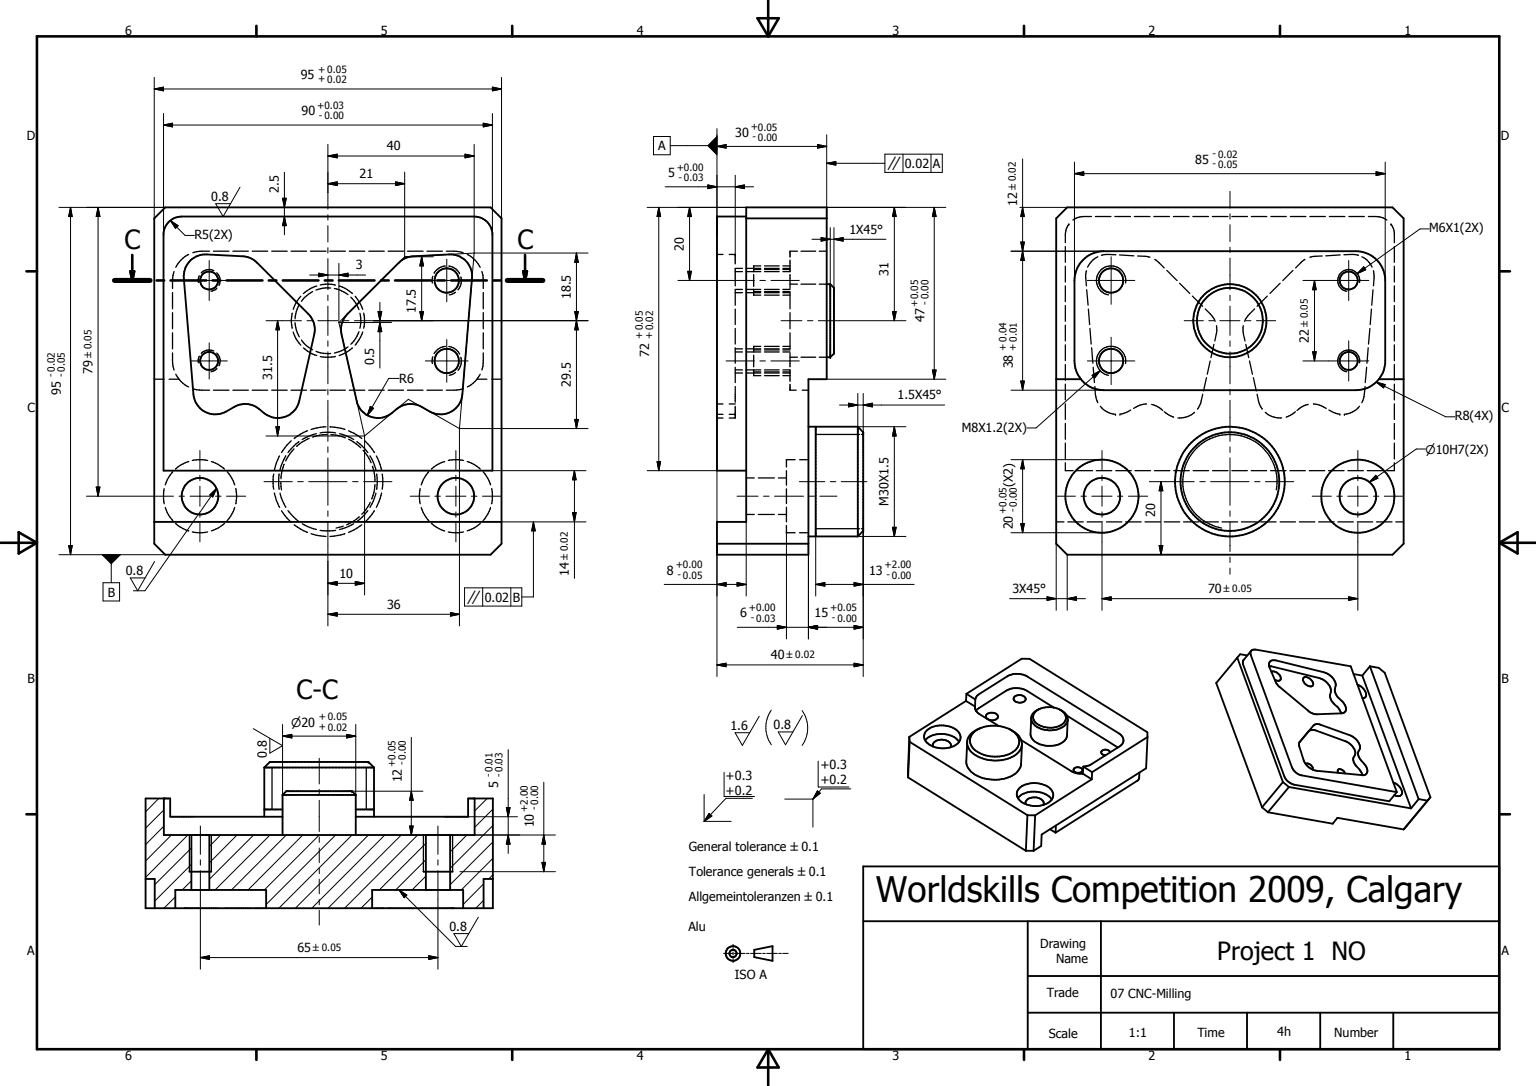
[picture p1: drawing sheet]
<svg xmlns="http://www.w3.org/2000/svg" width="420mm" height="297mm" viewBox="0 0 420 297" stroke-linecap="round" stroke-linejoin="round" font-family="sans-serif">
<g fill="none" stroke="#000" stroke-width=".51">
<path d="M42.2 59.7l3-3h89l3 3v89l-3 3h-89l-3-3zM204.1 56.7h22v47h-5v48h-25v-9h8zM204.1 59.2h-8v69.5h8M204.1 59.7h22M288.9 59.7l3-3h89l3.1 3v89l-3.1 3h-89l-3-3zM46 60.9a4.8 4.8 0 0 1 3.7-1.7h80a5 5 0 0 1 5 4.5v65h-90v-65l.2-1zM52.1 71.2a6.2 6.2 0 0 1 4.5-1.6l9.8 .5a5.9 5.9 0 0 1 3.9 1.8l14.1 14a6 6 0 0 1 1.6 5.5l-4.1 18.2a6 6 0 0 1-9.7 3.3 6.5 6.5 0 0 0-8.1-1.6 11.3 11.3 0 0 1-3.9 1.9 6 6 0 0 1-7.3-5.4l-2.7-32.3 .5-2.3zM226.1 77.7h1M227.1 77.7l1 1v18l-1 1M227.1 77.7v20M95 85.9l14.1-14a5.9 5.9 0 0 1 3.9-1.8l9.8-.5a5.9 5.9 0 0 1 6.3 6.5l-2.6 31.7a6 6 0 0 1-9 4.8l-2.2-1.3a6 6 0 0 0-6.8 .6 6.4 6.4 0 0 1-7.8 1.8l-.6-.3a6 6 0 0 1-2.5-3.8l-4.2-18.2a6.1 6.1 0 0 1 1.6-5.5zM226.1 97.7h1"/>
<path d="M221.1 116.7h13.5M223.1 116.7v30M234.6 116.7l1.5 1.5v27l-1.5 1.5M234.6 116.7v30M288.9 103.7h6.8M295.7 103.7l-1.1-1.7-.6-2.6-.1-22.7a8.1 8.1 0 0 1 8-8h69a8.1 8.1 0 0 1 8 7.3v23.4l-.7 2.6-1 1.7M295.7 103.7a7.9 7.9 0 0 0 6.2 3h69a7.9 7.9 0 0 0 6.3-3M377.2 103.7h6.8M42.2 142.7h95M196.1 148.7h25M221.1 146.7h13.5M338.4 179.9l12.5 34"/>
<path d="M338.4 179.9l-5.7 6.9 12.5 34M341.2 179.3l-2-.4-.8 1M342.3 178l-2.2 2.7v1.1l11.2 30.5a3.8 3.8 0 0 0 2.7 2.3l26 4.6 2.1-2.5M342.3 177.9l1.2-.2 26 4.5 12.6 34.5-26-4.6a3.7 3.7 0 0 1-2.7-2.3l-11.2-30.6-.2-.7zM253.5 199.8a6.6 6.6 0 0 1 8.9 .6 2.49 2.49 0 0 1-1.6 3.7 6.5 6.5 0 0 1-7.7-1.6 2.17 2.17 0 0 1 .4-2.7zM264.2 191.7l-15.5 9.8M264.2 191.7l2.5 1.6M264.4 189.8l15.1-9.6h2.1l32.2 20.1 .1 1.3M264.4 189.8l2.4 1.5M264.4 189.8l-.2 1.9M266.7 193.3l.1 .8 .8 1 5.6 3.4M266.8 191.3l.3-.8 .5-.5 7.9-5a5.4 5.4 0 0 1 5.6 .1l25 15.5a1.96 1.96 0 0 1 1.2 1.8 1.96 1.96 0 0 1-1.1 1.8l-7.9 5-2 .5"/>
<path d="M266.8 191.3l-.1 2M268.2 199.1a4.5 4.5 0 0 0-3.6 4.5 5.6 5.6 0 0 0 4.6 4 9.4 9.4 0 0 0 9.6-2.1 3.5 3.5 0 0 0-1.2-5.2l-1.2-.7M269.8 195.5a1.91 1.91 0 0 1 3.2 .6 1.89 1.89 0 0 1-3.3-.2zM277.5 190.5a1.89 1.89 0 0 1 3.1 .8 1.96 1.96 0 0 1-3.3 0zM282.1 196.4l-.2 4.3a3.4 3.4 0 0 0 2.5 2.9 6.9 6.9 0 0 0 6.7-.9l.7-1.3 .2-4.6M282.7 194.9a6.2 6.2 0 0 1 9.2 1.1 2.49 2.49 0 0 1-1.9 3.2 6.5 6.5 0 0 1-7.6-1.7l-.3-.6v-1zM283.8 194.2a2.22 2.22 0 0 0-1.2 2.2 2.22 2.22 0 0 0 1.6 1.9 5.9 5.9 0 0 0 7-.8 2.11 2.11 0 0 0-.8-3.1M284.2 194l-.4 .2M284.5 193.8l-.3 .2M288.3 193.5l-7.3-4.5a5.9 5.9 0 0 0-5.7-.1l-7.6 4.8-.7 .7M289.8 194.1l.3 .1M291.8 195.7l14 8.8"/>
<path d="M347.2 182.2l13.7 3.3a4.1 4.1 0 0 1 3.2 3.7 3.2 3.2 0 0 0 1.6 4l.7 .9 .4 1M347.5 180.8l.6-.2h.9l13.2 3.3a3.9 3.9 0 0 1 3.1 3.8 3.4 3.4 0 0 0 1.6 3.9 2.79 2.79 0 0 1 1.2 2.9l-.6 .5-.5 .1-6.8 .3a3.9 3.9 0 0 1-2.4-1l-7.9-6.6-.7-.8-2-4.7v-.9zM347.8 183.8a2.04 2.04 0 0 1 2.5 2 1.09 1.09 0 0 1-1.6 .1M356.5 185.5a1.51 1.51 0 0 1 2.2 .6l.5 .9a.85 .85 0 0 1-.5 .8 .85 .85 0 0 1-1-.2 1.88 1.88 0 0 1-1.2-2.1zM359.3 198.5a1.63 1.63 0 0 1 2-.3l7.9 2.9a3.9 3.9 0 0 1 2.8 3.7 2.25 2.25 0 0 0 .4 3.2l.8 .9a2.06 2.06 0 0 1 .4 2.9l-.8 .2-12.7-1.2a4.7 4.7 0 0 1-3.5-2.9l-1.2-3.7v-1zM370.2 184.4l2.4 .4M371.3 187.2a2.98 2.98 0 0 1 2.2 3.4l-.8 .4M372.6 184.8l13.4 36.3M374.7 182.2l13.4 36.4M374.7 182.2l-2.1 2.6M374.7 182.2l2.4 .5 1.7 1.3 12.5 34.1M44.8 218.4v10h85v-10"/>
<path d="M72.3 209.9l1.5-1.5h27l1.5 1.5M72.3 209.9h30M72.3 209.9v13.5M77.3 217.4l1-1h18l1 1M77.3 217.4h20M77.3 217.4v11M97.3 217.4v11M102.3 209.9v13.5M248.4 212.6l32.2 20.1M248.7 201.5l-.3 11.1M248.7 201.5l.1 1.4M248.8 202.9l-.4 9.7"/>
<path d="M248.8 202.9l32.2 20.1M253.1 202.5a6.6 6.6 0 0 1 9.1 .1l.1 .3M255.2 204.2a1.94 1.94 0 0 1 2.5-1.9 2.01 2.01 0 0 1 2.4 1.8l-.1 .3M264.6 203l-.3 5.2a4.9 4.9 0 0 0 3.8 4.4 10.3 10.3 0 0 0 10.1-1.4 3.1 3.1 0 0 0 1.1-2.3l.3-5.3M277.1 200a9.4 9.4 0 0 0-10.7 .3 3.3 3.3 0 0 0 1.1 5.4 9.7 9.7 0 0 0 10.1-.4 3.1 3.1 0 0 0-.3-5.1M278.4 218.3a6.5 6.5 0 0 1 8.8-.2l.5 .6M278.8 215.6a6.6 6.6 0 0 1 8.9 .6 2.45 2.45 0 0 1-1.6 3.7 6.7 6.7 0 0 1-7.5-1.3 2.11 2.11 0 0 1 .2-3zM279.3 202.4l14 8.7 1.6 .5h1.3M280.6 220a1.74 1.74 0 0 1 2.1-1.9 2.38 2.38 0 0 1 2.8 1.6l-.1 .5M293.8 210.2a1.5 1.5 0 0 1 2.3 .5 1.33 1.33 0 0 1-1.3 .7 1.33 1.33 0 0 1-1.1-.9zM296.2 211.6l2.5 1.5M296.3 209.7l2.4 1.5"/>
<path d="M296.3 209.7l-.1 1.9M298.7 213.1l-15.5 9.9M298.7 211.2v1.9M303.7 205.8a1.41 1.41 0 0 0-2.5 0l.3 .5 .9 .3M311.7 211.3l-.1 1.6-.4 .6-22.5 14.3M313.9 201.6l-.4 8.5-28.6 18.2-.1 3.1-2.1 1.3M313.9 201.6l-15.2 9.6M350.9 213.9l-5.7 6.9M350.9 213.9l1.7 1.4M352.6 215.3l33.4 5.8M352.6 215.3l-5.8 6.9M355.5 203l2.5-3 .8-.4 .9 .1 8.2 3a4 4 0 0 1 2.8 3.4l-.1 .5a2.17 2.17 0 0 0 .4 3l.9 .9 .8 1.5"/>
<path d="M357.2 209a1.45 1.45 0 0 1 1.9 1.5M366.1 211.4l-.1-.2a.64 .64 0 0 1 .2-.8 .64 .64 0 0 1 .8 .1l.6 .4 .3 .7M381.1 214a3.2 3.2 0 0 1 2.4 3.2 1.46 1.46 0 0 1-2.1 .3M388.1 218.6l-2.1 2.5M388.1 218.6l2.4 .4M390.5 219l-6.5 7.9M391.3 218.1l-7.3 8.8M391.3 218.1l-.8 .9M51.8 238.4h6M52.4 228.4v15M57.3 228.4v15M72.3 221.4h5"/>
<path d="M77.3 223.4h-30.7v-5h-6.8v30h95v-30h-6.8v5h-30.7M97.3 221.4h5M115.8 238.4h8M116.5 228.4v15M123.1 228.4v15M236.1 237h174v50h-174zM280.6 232.7h2.1M281 223h2.2M281 223l-.4 9.7M283.2 223l-.5 9.7M287.2 226.8l1.5 1M288.8 225.8l-.1 2"/>
<path d="M345.2 220.8l1.6 1.4M346.8 222.2l17.8 3.1 1.2-1.6 18.2 3.2M39.8 240.4h2.5v8M48 248.4v-5h24.8v5M101.8 248.4v-5h24.9v5M134.8 240.4h-2.5v8M206.3 259.8l5-1v4l-5-1zM236.1 252h174M281.1 252v35M301.1 252v35M281.1 277h129M281.1 267h129"/>
<path d="M321.1 277v10M341.1 277v10M361.1 277v10M381.1 277v10"/>
<circle cx="57.2" cy="76.7" r="2.46"/>
<circle cx="122.2" cy="76.7" r="3.3"/>
<circle cx="303.9" cy="76.7" r="3.3"/>
<circle cx="368.9" cy="76.7" r="2.46"/>
<circle cx="57.2" cy="98.7" r="2.47"/>
<circle cx="122.2" cy="98.7" r="3.3"/>
<circle cx="303.9" cy="98.7" r="3.3"/>
<circle cx="336.4" cy="87.7" r="9"/>
<circle cx="336.4" cy="87.7" r="10"/>
<circle cx="368.9" cy="98.7" r="2.47"/>
<circle cx="54.7" cy="135.7" r="5"/>
<circle cx="124.7" cy="135.7" r="5"/>
<circle cx="301.4" cy="135.7" r="5"/>
<circle cx="301.4" cy="135.7" r="10"/>
<circle cx="336.4" cy="131.7" r="13.5"/>
<circle cx="336.4" cy="131.7" r="15"/>
<circle cx="371.4" cy="135.7" r="10"/>
<circle cx="371.4" cy="135.7" r="5"/>
<circle cx="200.5" cy="260.8" r="2"/>
<circle cx="200.5" cy="260.8" r="1.01"/>
</g>
<g fill="none" stroke="#000" stroke-width=".35">
<path d="M298.6 59.2l-3.2 .2-1.9 .8M299.6 59.2h4.3M305 59.2h4.2M310.3 59.2h4.3M315.6 59.2h4.3M321 59.2h4.2M326.3 59.2h4.3M331.6 59.2h4.3M337 59.2h4.2M342.3 59.2h4.2M347.6 59.2h4.3M353 59.2h4.2"/>
<path d="M358.3 59.2h4.2M363.6 59.2h4.3M369 59.2h4.2M374.3 59.2l3.2 .2 1.9 .8M47.6 74.3l-.4 1.7v2.9M51.6 69.6a8.1 8.1 0 0 0-3.5 3.5M54.5 75.4l-.3 1 .1 .9M57.4 68.7h-2.9l-1.8 .4M58.4 68.7h4.2M58.5 74a2.96 2.96 0 0 0-3.4 .6M59.3 74.6a2.89 2.89 0 0 1 .6 3.4M59.3 78.8l-.4 .4-1.2 .5"/>
<path d="M63.7 68.7h4.2M69 68.7h4.2M74.3 68.7h4.3M79.6 68.7h4.3M84.9 68.7h4.3M85.5 79.8l-2.2 1.6-.8 1M86.6 78.2l-1.9 .9-1.7 1.2M87.6 77.9l2.3-.2 1.9 .3M90.2 68.7h4.3M90.5 78.8h-2.1l-2 .5M91.5 78.9l1.3 .3 2.4 1.4M92.8 78.2l.2 .1a8.5 8.5 0 0 1 3.4 2"/>
<path d="M95.5 68.7h4.3M100.9 68.7h4.2M106.2 68.7h4.2M111.5 68.7h4.2M116.8 68.7h4.2M118.4 75.6l-.1 1.8M121.8 72.8a3.8 3.8 0 0 0-3 1.9M122.1 68.7h2.8l1.8 .4M122.8 72.8a3.7 3.7 0 0 1 2.9 2M124.6 79.9l-1.7 .7M126.1 75.7a3.8 3.8 0 0 1-.8 3.5M127.8 69.6a8.1 8.1 0 0 1 3.5 3.5"/>
<path d="M131.8 74.3a9.9 9.9 0 0 1 .4 4.6M196.1 69.6h1.7M199.5 69.6h1.6v2.6M201.1 73.5v4.7M201.1 79.2v4.3M201.1 74.3h2M201.1 79.2h2M201.1 73.4h2M204.1 74.3h4M204.1 79.2h4M204.1 73.4h4M206.2 73.7h1.9"/>
<path d="M206.2 79.8h1.9M206.2 75.1v3.2M206.2 79.1v1.6h1.9M208.1 72.7h-1.9v1.6M209.1 72.7h4M209.1 74.3h4M209.1 79.2h4M209.1 73.7h4M209.1 79.8h4M209.1 73.4h4M214.2 72.7h1.9M214.2 74.3h1.9"/>
<path d="M214.2 79.2h1.9M214.2 73.7h1.9M214.2 79.8h1.9M214.2 73.4h1.9M216.1 71.1v3.2M216.1 75.1v3.8M216.1 77.7h2M218.1 68.7h-2v1.6M219.1 68.7h4M219.1 77.7h4M224.1 68.7h2M224.1 77.7h2"/>
<path d="M291.4 67.4v4.4M291.4 72.8v4.3M291.4 78.2v4.3M292.4 61.3l-.9 1.9-.1 3.2M297.2 74l-.1 .3a8.9 8.9 0 0 0 .1 3.9M297.3 79.2l.3 4.3M300.3 70.2l-1.4 1-1.4 1.9M305.3 69.7l-2.6-.1-1.4 .2M306.2 69.7l4 .3M307.9 77.4a4 4 0 0 0-3.2-4.6 4 4 0 0 0-4.7 3.2 4 4 0 0 0 3.2 4.6M311.2 70l3.4 .4M315.9 71l2.6 2.3"/>
<path d="M319.2 74l2.8 2.8M322.7 77.5l2.7 2.8M350.2 77.5l-2.8 2.8M353.7 74l-2.8 2.8M356.9 71l-2.5 2.3M361.7 70l-3.4 .4M366.6 69.7l-3.9 .3M367.6 69.7l2.6-.1 1.4 .2M371.9 77.3a2.99 2.99 0 0 0-2.4-3.5 2.99 2.99 0 0 0-3.5 2.4 2.99 2.99 0 0 0 2.4 3.5M372.5 70.2l1.5 1 1.3 1.9M375.6 79.2l-.4 4.3M375.7 74l.2 1.5-.2 2.7"/>
<path d="M380.5 61.3l.3 .4a7.1 7.1 0 0 1 .6 4.7M381.4 67.4v4.4M381.4 72.8v4.3M381.4 78.2v4.3M47.2 96.5v2.9l.4 1.8M47.2 80v4.5M47.2 85.5v4.4M47.2 91v4.4M54.5 97.4l-.3 1 .1 .8M58.5 96a2.97 2.97 0 0 0-3.4 .6M59.3 96.6a2.96 2.96 0 0 1 .6 3.4M79.9 85.6l-.2 1.7 .2 2.5"/>
<path d="M80.2 90.8l.7 1.8 1.4 1.8M80.7 88.3l.4 2 .8 1.9M81.9 83.3l-.8 1.9-.4 2M82.3 81l-1.4 1.9-.7 1.7M82.5 93l1.3 1.5 1.7 1.2M83 95.2l1.7 1.2 1.9 .8M86.4 96.1l2 .5 2.1 .1M91.8 97.5l-1.9 .2-2.3-.2M95.2 94.9l-1.8 1-1.9 .7M96 81.3l1.3 1.5 .9 1.9M96.4 95.2l-2 1.4-1.6 .6M97.1 81l1.1 1.5 1 2.1"/>
<path d="M98.2 90.7l-.9 1.9-1.3 1.5M98.5 85.7l.2 2-.2 2.1M99.2 90.8l-1 2.1-1.1 1.5M99.5 85.6l.2 2.1-.2 2.1M118.4 97.6l-.1 1.8M121.8 94.7a3.8 3.8 0 0 0-3 2M122.8 94.8a3.7 3.7 0 0 1 2.9 2.1M126.1 97.7a3.8 3.8 0 0 1-.8 3.6M132.2 96.5l-.1 3.6-.3 1.1M132.2 80v4.5M132.2 85.5v4.4M132.2 91v4.4"/>
<path d="M201.1 84.5v4.3M201.1 89.8v4.3M201.1 95.1v4.3M201.1 96.3h2M201.1 95.4h2M201.1 80.1h2M204.1 96.3h4M204.1 95.4h4M204.1 80.1h4M206.2 95.7h1.9M206.2 97.2v3.1M208.1 94.7h-1.9v1.6"/>
<path d="M209.1 95.7h4M209.1 94.7h4M209.1 96.3h4M209.1 95.4h4M209.1 80.1h4M209.1 80.7h4M214.2 95.7h1.9M214.2 94.7h1.9M214.2 96.3h1.9M214.2 80.1h1.9M214.2 80.7h1.9M216.1 80v4.5"/>
<path d="M216.1 85.5v4.4M216.1 91v4.4h-1.9M216.1 96.5v3.8M216.1 97.7h2M219.1 97.7h4M224.1 97.7h2M291.4 83.6v4.3M291.4 88.9v4.4M291.4 94.3v4.3M291.4 99.7v4.3M297.7 84.5l.4 4.3M298.1 89.8l.4 4.3"/>
<path d="M298.6 95.1l.3 4.3M307.9 99.4a4 4 0 0 0-3.2-4.6 4 4 0 0 0-4.7 3.2 4 4 0 0 0 3.2 4.7M326.2 81l2.8 2.8M329.7 84.5l1.8 1.9 .9 1.5M331 98.7l-.8 3.7M332.1 94.2l-.9 3.6M332.8 89.1a9.2 9.2 0 0 1-.5 4.2M340.1 89.1v1.7l.5 2.5M340.8 94.2l.8 3.6M341.8 98.7l.8 3.7M343.2 84.5l-1.8 1.9-1 1.5M346.7 81l-2.8 2.8"/>
<path d="M371.9 99.2a3 3 0 0 0-2.5-3.4 3 3 0 0 0-3.4 2.4 3 3 0 0 0 2.4 3.5M374.3 95.1l-.4 4.3M374.7 89.8l-.4 4.3M375.1 84.5l-.3 4.3M381.4 83.6v4.3M381.4 88.9v4.4M381.4 94.3v4.3M381.4 99.7v4.3M42.2 103.7h2.7M46.3 103.7h2.7M48.1 102.4a7.7 7.7 0 0 0 3.5 3.4M52.7 106.3l1.8 .4h2.9"/>
<path d="M58.4 106.7h4.2M59.3 100.8l-.8 .6-.8 .3M63.7 106.7h4.2M69 106.7h4.2M74.3 106.7h4.3M79.6 106.7h4.3M84.1 117.8l-1.9 .9-1.7 1.2M84.6 119.9l-2 1-1.4 1.1M84.9 106.7h4.3M86.6 118.6l-1.7 .5-2.2 1.1M87.6 118.4l1.6-.2 2.6 .2M89.2 116.8l-1.6 .1-2.5 .6"/>
<path d="M89.5 118.8l-2.1 .2-1.9 .5M90.2 106.7h4.3M90.2 116.8l2.1 .2 2 .5M90.5 118.9l2.2 .3 1.7 .6M92.9 118.6l1.7 .5 2.2 1.1M95.3 117.8l1.5 .7 2.2 1.4M95.5 106.7h4.3M100.9 106.7h4.2M106.2 106.7h4.2M111.5 106.7h4.2M116.8 106.7h4.2M124.6 101.9l-.8 .5-.9 .3"/>
<path d="M126.7 106.3l-1.8 .4h-2.8M130.5 103.7h2.7M131.3 102.4a7.7 7.7 0 0 1-3.5 3.4M134.5 103.7h2.7M196.1 110.5h1.7M196.1 113.3h1.7M196.1 114.3h1.7M199.5 110.5h1.6M199.5 113.3h1.6M201.1 100.5v4.1M201.1 105.7v4.3M201.1 111.1v2.6"/>
<path d="M201.1 114v.3h-1.6M201.1 101.2h2M201.1 102h2M204.1 101.2h4M204.1 102h4M206.2 101.7h1.9M206.2 101.1v1.6h1.9M209.1 101.2h4M209.1 101.7h4M209.1 102h4M209.1 102.7h4M214.2 101.2h1.9"/>
<path d="M214.2 101.7h1.9M214.2 102h1.9M214.2 102.7h1.9M216.1 105.1v1.6h1.7M216.1 101.1v3.2M219.4 106.7h1.7M223.1 118.8h12M235.6 118.8h.5M291.4 105.1v4.3M291.4 110.4v4.3M291.4 115.8v4.3M299 100.5l.4 4.1"/>
<path d="M299.5 105.7l.1 2.1 .7 2.4M301 111.1a6.1 6.1 0 0 0 4.1 2.2M309.3 112.1l-1.3 .7-1.6 .5M313.6 110.5l-1.8 .3-1.7 .9M315 110.6l1.7 .7 1.3 1M318.5 112.6l1.4 1 1.1 .5M326.8 112.8a6 6 0 0 1-4.6 1.5M329 107.8l-.5 2.4-.9 1.7M330 103.3l-.8 3.6M342.8 103.3l.9 3.6M343.9 107.8l.5 2.4 .9 1.7M346.1 112.8a5.8 5.8 0 0 0 4.5 1.5"/>
<path d="M354.4 112.6l-1.4 1-1.2 .5M357.8 110.6l-1.7 .7-1.3 1M359.3 110.5l1.7 .3 1.8 .9M363.5 112.1l1.8 .9 1.2 .3M371.9 111.1a6.1 6.1 0 0 1-4.2 2.2M373.4 105.7l-.3 2.8-.6 1.7M373.8 100.5l-.3 4.1M381.4 105.1v4.3M381.4 110.4v4.3M381.4 115.8v4.3M44.9 133.6l-.2 1.4 .2 2.8M45.2 138.8l.9 2.1 1.2 1.5"/>
<path d="M47.3 129l-1.2 1.6-.9 2M51.6 126.2l-2.3 1.1-1.3 1M52.6 125.9l1.9-.2 2.3 .2M57.8 126.2l1.9 .8 1.7 1.3M62.1 129a9.4 9.4 0 0 1 2.1 3.6M64.2 138.8l-1.1 2.4-1 1.2M64.5 133.6l.2 1.7-.2 2.5M74.9 129.7l-.2 1.5 .2 2.6M75 134.8l.6 2.1 .9 1.9M76.4 129.6v4.3M76.5 124.7l-.9 1.9-.6 2M76.6 134.9l.7 2.1 .9 1.8"/>
<path d="M76.8 132l.2 2M77 139.7l1.5 2 1.2 1.2M77.7 127l-.5 1.7-.3 2.2M78.2 124.7l-.9 1.7-.7 2.2M78.8 139.7l1.5 1.7 1.5 1.3M79.7 120.6l-1.2 1.1-1.5 2.1M80.4 122.8l-1.5 1.9-.8 1.4M81.2 122v.1M81.8 120.8l-.8 .6-2.2 2.4M95.4 120.1l1.3 .8 2 1.6M97.7 120.8l1.4 1.2 1.5 1.8M99.3 123.2l1.2 1.4 1 2"/>
<path d="M99.7 120.6l1.5 1.5 1.2 1.7M100.6 139.7l-1.5 1.7-1.4 1.3M101.2 124.7l.9 1.7 .7 2.2M101.3 137.4l-1.3 2.1-1 1.2M101.7 136.4h.1M101.9 127.6l.5 1.9 .2 2M102.4 139.7l-1.2 1.7-1.5 1.5M102.6 132.5l-.3 2.2-.6 1.7M102.8 134.9l-.7 2.1-.9 1.8M102.9 124.7l1.1 2.3 .4 1.6M103 129.6l.2 2.1-.2 2.2M104.4 134.8l-.4 1.6-1.1 2.4"/>
<path d="M104.6 129.7l.1 2-.1 2.1M114.9 133.6l-.2 2.1 .2 2.1M115.2 138.8l1 2.1 1.1 1.5M117.3 129l-1.1 1.6-1 2M121.6 126.2l-2.2 1.1-1.4 1M122.6 125.9l1.9-.2 2.3 .2M127.8 126.2l1.9 .8 1.7 1.3M132.2 129l1.3 1.9 .7 1.7M134.2 138.8l-.7 1.7-1.3 1.9M134.5 133.6l.2 1.7-.2 2.5M204.1 130.7h2.2M207.4 130.7h4.4"/>
<path d="M212.9 130.7h2.2M215.1 128.7v4M215.1 133.7v4M215.1 138.7v4M217.5 125.7h-2.4v2M218.7 125.7h2.4M291.4 121.2v4.3M291.4 126.6v2.1h2.1M294.6 128.7h4.3M299.9 128.7h4.2M305.2 128.7h4.2M310.5 128.7h4.2"/>
<path d="M315.8 128.7h4.2M321.1 128.7h4.2M326.4 128.7h4.2M331.7 128.7h4.2M337 128.7h4.2M342.3 128.7h4.2M347.5 128.7h4.3M349.1 134a12.9 12.9 0 0 0-10.4-15 12.9 12.9 0 0 0-15 10.5 12.9 12.9 0 0 0 10.5 14.9M352.8 128.7h4.3M358.1 128.7h4.3M363.4 128.7h4.3M368.7 128.7h4.2"/>
<path d="M374 128.7h4.2M381.4 121.2v4.3M381.4 126.6v2.1h-2.1M48 143.2l1.3 1 2.3 1M52.6 145.5l1.9 .2 2.3-.2M61.4 143.2l-1.7 1.2-1.9 .8M80.5 143.6l3.6 2M82.7 143.3l1.3 .7 2.6 .8M85.1 146l1.5 .4 2.6 .3M87.6 145.1h4.2M93.9 143.9l-2 .5M94.3 146l-4.1 .7"/>
<path d="M96.8 143.3l-1.4 .7-2.5 .8M98.2 141.4l-1.4 1.1-2 1.1M99 143.6l-2.2 1.3-1.5 .7M118 143.2l1.4 1 2.2 1M122.6 145.5l1.9 .2 2.3-.2M131.4 143.2l-1.7 1.2-1.9 .8M204.1 140.7h2.2M207.4 140.7h4.4M212.9 140.7h2.2M215.1 143.7v2h2.4M218.7 145.7h2.4M223.1 144.6h12"/>
<path d="M235.6 144.6h.5M288.9 142.7h2.1M292.1 142.7h4.2M297.4 142.7h4.2M302.7 142.7h4.2M307.9 142.7h4.3M313.2 142.7h4.2M318.5 142.7h4.2M323.8 142.7h4.2M329 142.7h4.3M334.3 142.7h4.2M339.6 142.7h4.2"/>
<path d="M344.9 142.7h4.2M350.2 142.7h4.2M355.4 142.7h4.3M360.7 142.7h4.2M366 142.7h4.2M371.3 142.7h4.2M376.5 142.7h4.3M381.8 142.7h2.2M74.4 209.9v11.5M100.2 209.9v11.5M51.8 228.4v10M57.8 228.4v10"/>
<path d="M115.8 228.4v10M123.8 228.4v10"/>
</g>
<g fill="#000">
<circle cx="201.1" cy="69.6" r=".18"/>
<circle cx="228.1" cy="78.7" r=".25"/>
<circle cx="292.4" cy="61.3" r=".18"/>
<circle cx="380.5" cy="61.3" r=".18"/>
<circle cx="206.2" cy="94.7" r=".18"/>
<circle cx="227.1" cy="97.7" r=".25"/>
<circle cx="201.1" cy="113.3" r=".18"/>
<circle cx="201.1" cy="113.7" r=".18"/>
<circle cx="236.1" cy="118.2" r=".25"/>
<circle cx="305.1" cy="113.3" r=".18"/>
<circle cx="306.4" cy="113.3" r=".18"/>
<circle cx="366.5" cy="113.3" r=".18"/>
<circle cx="367.7" cy="113.3" r=".18"/>
<circle cx="215.1" cy="145.7" r=".18"/>
<circle cx="236.1" cy="145.2" r=".25"/>
<circle cx="96.3" cy="216.4" r=".25"/>
<circle cx="100.8" cy="208.4" r=".25"/>
</g>
<g fill="none" stroke="#000" stroke-width=".71">
<path d="M10.1 9.9h400v277.1h-400zM70.1 7.1v2.8M140.1 7.1v2.8M207.2 5h5.8l-2.9 4.9zM210.1 0v9.9M280.1 7.1v2.8M350.1 7.1v2.8M7.2 74.2h2.9M31.3 76.7h9.8M35.7 74.2h1l-.5 2.5zM36.2 69.7v7M42.8 76.7h2.1"/>
<path d="M46.6 76.7h9.8M58.2 76.7h2.1M62 76.7h9.8M73.5 76.7h2.1M77.4 76.7h9.7M88.8 76.7h2.2M92.7 76.7h9.7M104.2 76.7h2.1M108.1 76.7h9.7M119.6 76.7h2.1M123.4 76.7h9.8M134.9 76.7h2.1"/>
<path d="M138.8 76.7h9.7M143.2 74.2h.9l-.5 2.5zM143.6 69.7v7M410.1 74.2h2.9M.1 148.5h10M5.1 145.6l5 2.9-5 2.9zM410.1 148.5h10M410.1 148.5l5-2.9v5.8zM7.2 222.7h2.9M410.1 222.7h2.9M70.1 287v2.9M140.1 287v2.9"/>
<path d="M210.1 287v10M210.1 287l2.9 5h-5.8zM280.1 287v2.9M350.1 287v2.9"/>
</g>
<path d="M31.3 76.7h9.8M138.8 76.7h9.7" fill="none" stroke="#000" stroke-width="1.4"/>
<g fill="#000">
<path d="M42.2 24.3l2.5-.5v1zM44.7 34.2l2.5-.5v1zM132.2 33.7l2.5 .5-2.5 .5zM134.7 23.8l2.5 .5-2.5 .5zM196.1 37.3v5l-2.5-2.5zM196.1 40l2.5-.5v1zM19.3 56.7l.5 2.5h-1zM26.8 56.7l.5 2.5h-1zM77.3 54.2h1l-.5 2.5zM89.7 50.2l2.5-.5v1.1zM89.7 42.7l2.5-.5v1zM108.2 49.7l2.5 .5-2.5 .6z"/>
<path d="M127.2 42.2l2.5 .5-2.5 .5zM180.2 56.7l.5 2.5h-1zM188.6 56.7l.5 2.5h-1zM193.6 50.6l2.5 .5-2.5 .5zM201.1 51.1l2.5-.5v1zM223.6 39.5l2.5 .5-2.5 .5zM226.1 44.7l2.5-.5v1zM244.6 56.7l.5 2.5h-1zM255.6 56.7l.5 2.5h-1.1zM279.7 56.7l.5 2.5h-1zM293.9 47.5l2.5-.5v1zM376.4 47l2.5 .5-2.5 .5z"/>
<path d="M35.7 74.2h1l-.5 2.5zM46.6 60.3l2.1 1.4-.7 .7zM77.8 59.2l.5 2.5h-1zM87.2 74.7l2.5 .5-2.5 .5zM92.7 75.2l2.5-.5v1zM115.3 70.2l.6 2.5h-1.1zM143.2 74.2h.9l-.5 2.5zM157.7 69.2l.5 2.6h-1zM188.1 74.2h1l-.5 2.5zM224.6 65l2.5 .4-2.5 .6zM228.1 65.4l2.5-.4v1zM279.2 66.2h1l-.5 2.5z"/>
<path d="M279.7 68.7l.5 2.5h-1zM359.6 76.7l.4 2.5h-.9zM373 73l.6 .8-2.3 1zM75.9 87.7l.5 2.5h-.9zM103.4 85.2h1l-.5 2.5zM103.9 88.2l.5 2.5h-1zM114.8 85.2h1.1l-.6 2.5zM157.2 85.2h1l-.5 2.5zM157.7 87.7l.5 2.5h-1zM244.1 85.2h1l-.5 2.5zM359.1 96.2h.9l-.4 2.5zM75.5 116.7h.9l-.5 2.6z"/>
<path d="M101.3 111.2l.9 .5-1.7 1.9zM157.2 114.7h1l-.5 2.5zM232.1 110.3l2.5 .5-2.5 .5zM236.1 110.8l2.5-.5v1zM244.6 116.7l.5 2.6h-1zM255 101.2h1.1l-.5 2.5zM279.2 104.2h1l-.5 2.5zM298.7 102.7l2.2-1.3-1.5 2zM376.5 104.5l2.4 .7-.5 .9zM26.3 133.2h1l-.5 2.5zM57.4 135.4l1.8-1.8-1 2.3zM157.1 128.7l.5 2.5h-1z"/>
<path d="M179.7 126.2h1l-.5 2.5zM279.7 125.7l.5 2.5h-1zM317.6 131.7l.5 2.5h-1zM376.3 130l.6 .8-2.3 1.1zM18.8 149.2h1l-.5 2.5zM27.9 151.7h5l-2.5 2.5zM89.7 159.6l2.5-.6v1.1zM145.9 142.7l.5 2.5h-1zM156.6 140.2h1l-.5 2.5zM196.1 159.9l2.5-.6v1zM223.1 159.9l2.5-.6v1zM244.1 144.2h1l-.5 2.5z"/>
<path d="M279.2 143.2h1l-.5 2.5zM317.1 149.2h1l-.5 2.5zM89.7 168l2.5-.4v.9zM97.2 159l2.5 .6-2.5 .5zM123.2 167.6l2.5 .4-2.5 .5zM201.6 159.3l2.5 .6-2.5 .4zM212.6 171.1l2.5 .5-2.5 .5zM221.1 171.6l2.5-.5v1zM233.6 159.3l2.5 .6-2.5 .4zM233.6 171.1l2.5 .5-2.5 .5zM286.4 163.2l2.5 .5-2.5 .5zM291.9 163.7l2.5-.5v1z"/>
<path d="M301.4 163.7l2.5-.5v1zM368.9 163.2l2.5 .5-2.5 .5zM196.1 181.9l2.5-.5v1zM233.6 181.4l2.5 .5-2.5 .5zM77.3 201.3l2.5-.4v.9zM94.8 200.9l2.5 .4-2.5 .5zM112.5 216.4l.5 2.5h-1zM223.6 216.3l.8 .7-2 1.6zM112 225.9h1l-.5 2.5zM138.5 220.9h1l-.5 2.5zM139 228.4l.5 2.5h-1zM148.2 235.9h1l-.5 2.5z"/>
<path d="M148.7 228.4l.5 2.5h-1zM194 222.5l.7 .7-2.1 1.5zM109.2 243.4l2.1 1.4-.7 .7zM54.8 261.9l2.5-.5v1zM117.3 261.4l2.5 .5-2.5 .5z"/>
</g>
<g fill="none" stroke="#000" stroke-width=".27">
<path d="M42.2 24.3l2.5-.5v1zM42.2 24.3h95M42.2 21.2v38.5M44.7 34.2l2.5-.5v1zM44.7 34.2h90M44.7 31v33.2M89.7 39.5v17.7M129.7 39.5v29.7M132.2 33.7l2.5 .5-2.5 .5zM134.7 23.8l2.5 .5-2.5 .5zM134.7 31v33.2M137.2 21.2v38.5"/>
<path d="M178.8 37.3h4.5v5h-4.5zM183.3 39.8h10.3M196.1 37.3v5l-2.5-2.5zM196.1 35.2v107.5M223.6 39.5l2.5 .5-2.5 .5zM226.1 36.9v22.8M16.1 56.7h29.1M19.3 56.7l.5 2.5h-1zM19.3 56.7v95M26.8 56.7l.5 2.5h-1zM26.8 56.7v79M65.6 51.2l-4.6 8-2-3.5h4.1"/>
<path d="M77.3 54.2h1l-.5 2.5zM77.8 59.2l.5 2.5h-1zM77.8 47.1v17.1M89.7 50.2l2.5-.5v1.1zM89.7 42.7l2.5-.5v1zM89.7 58.7v1.5M89.7 50.2h21M89.7 42.7h40M108.2 49.7l2.5 .5-2.5 .6zM110.7 47.1v23.1M127.2 42.2l2.5 .5-2.5 .5zM177 56.7h27.1"/>
<path d="M180.2 56.7l.5 2.5h-1zM180.2 56.7v72M181.9 51.1h24.3M188.6 56.7l.5 2.5h-1zM188.6 56.7v20M193.6 50.6l2.5 .5-2.5 .5zM196.1 40l2.5-.5v1zM196.1 40h30M201.1 51.1l2.5-.5v1zM201.1 47.9v21.7M226.1 44.7l2.5-.5v1zM226.1 56.7h32.6"/>
<path d="M226.1 44.7h16M242.1 42.2h15.7v5h-15.7zM244.6 56.7l.5 2.5h-1zM244.6 56.7v31M247 42.2v5M254.7 42.2v5M255.6 56.7l.5 2.5h-1.1zM255.6 56.7v47M279 56.7h12.9M279.7 56.7l.5 2.5h-1zM279.7 43.5v63.2M293.9 47.5l2.5-.5v1z"/>
<path d="M293.9 47.5h85M293.9 44.3v32.4M336.5 52.3v4.6M336.5 58.5v1.4M376.4 47l2.5 .5-2.5 .5zM378.9 44.3v32.4M46.6 60.3l2.1 1.4-.7 .7zM46.6 60.3l4 4.1h2.6M51.7 76.7h11M57.2 71.2v11M84.7 75.2h15.3M87.2 74.7l2.5 .5-2.5 .5z"/>
<path d="M89.7 61.7v4.5M89.7 67.7v1.5M89.7 70.7v8.5M92.7 75.2l2.5-.5v1zM92.7 72.1v15.5M110.7 70.2l-18 18M110.7 70.2h7.8M115.3 70.2l.6 2.5h-1.1zM115.3 70.2v17.5M116.4 76.7h11.6M122.2 70.9v11.6M129.7 69.2l-19 1"/>
<path d="M129.7 69.2l-4 48M129.7 69.2h31.2M157.7 69.2l.5 2.6h-1zM157.7 69.2v48M185.5 76.7h20.9M188.1 74.2h1l-.5 2.5zM207.8 76.7h1.6M210.9 76.7h7.7M222.1 65.4h20.2M224.6 65l2.5 .4-2.5 .6zM227.1 62.3v15.4M228.1 65.4l2.5-.4v1z"/>
<path d="M228.1 62.3v16.4M276.6 68.7h25.3M279.2 66.2h1l-.5 2.5zM279.7 68.7l.5 2.5h-1zM297.4 76.7h13M303.9 70.2v13M336.5 61.5v4.6M336.5 67.6v1.5M336.5 70.6v8.6M356.4 76.7h18M359.6 76.7l.4 2.5h-.9zM359.6 76.7v22"/>
<path d="M368.9 71.2v11M373 73l.6 .8-2.3 1zM390.9 62.6h-2.5l-17.1 12.2M52.2 98.7h10M57.2 93.8v9.9M72.8 87.7h9.7M75.9 87.7l.5 2.5h-.9zM75.9 87.7v31.6M84 87.7h1.5M86.9 87.7h5.5M89.7 80.7v1.5M89.7 83.7v8"/>
<path d="M89.7 93.2v1.5M89.7 96.2v8.8M92.7 88.2l7 31.1M92.7 88.2h14.4M92.7 87.8v.4M93.9 87.7h1.6M97 87.7h63.9M103.4 85.2h1l-.5 2.5zM103.9 88.2l.5 2.5h-1zM103.9 82.7v18M114.8 85.2h1.1l-.6 2.5zM116.4 98.7h11.6"/>
<path d="M122.2 92.9v11.7M157.2 85.2h1l-.5 2.5zM157.7 87.7l.5 2.5h-1zM198.6 98.7h7.8M207.8 98.7h1.6M210.9 98.7h7.7M213.6 87.7h5.8M220.9 87.7h1.5M223.8 87.7h24M244.1 85.2h1l-.5 2.5zM297.4 98.7h13M303.9 92.2v13"/>
<path d="M323.9 87.7h5.3M330.7 87.7h1.5M333.7 87.7h5.5M336.5 80.7v1.5M336.5 83.7v8M336.5 93.2v1.5M336.5 96.2v8.8M340.7 87.7h1.5M343.7 87.7h5.2M356.4 98.7h18M359.1 96.2h.9l-.4 2.5zM368.9 93.2v11"/>
<path d="M72.8 119.3h16.8M75.5 116.7h.9l-.5 2.6zM89.7 106.5v1.5M89.7 109.5v11.2M89.8 119.3h9.9M99.7 119.3v12.3M101.3 111.2l.9 .5-1.7 1.9zM109.2 103.5h-2.9l-5.8 10.1M125.7 117.2l-14-8-12 10.1M125.7 117.2h35.2M125.7 117.2v18.4M157.2 114.7h1l-.5 2.5z"/>
<path d="M226.1 103.7h32.6M229.6 110.8h28.8M232.1 110.3l2.5 .5-2.5 .5zM234.6 107.6v9.1h13.2M236.1 110.8l2.5-.5v1zM236.1 107.6v10.6M244.6 116.7l.5 2.6h-1zM244.6 116.7v30M255 101.2h1.1l-.5 2.5zM276.6 106.7h25.3M279.2 104.2h1l-.5 2.5zM298.7 102.7l2.2-1.3-1.5 2z"/>
<path d="M300.9 101.4l-17.5 15.7h-2.5M336.5 106.5v1.5M336.5 109.5v11.2M376.5 104.5l2.4 .7-.5 .9zM376.5 104.5l19 9.5h2.5M23.7 135.7h23.7M26.3 133.2h1l-.5 2.5zM49 135.7h1.4M52 135.7h5.5M54.7 123.2v5.3M54.7 130v1.5M54.7 133v5.5"/>
<path d="M54.7 140v1.5M57.4 135.4l1.8-1.8-1 2.3zM57.4 135.4l1.8-1.8-1.4 2zM57.7 135.8l-2.9 4.2M58.1 135.8h.1M59 135.7h1.5M59.2 133.6l-.8 2M62 135.7h5.2M72.2 131.7h7.8M81.4 131.7h1.6M84.4 131.7h10.5M89.7 122.2v1.5"/>
<path d="M89.7 125.2v13M89.7 139.7v1.5M96.5 131.7h1.4M99.5 131.7h7.7M99.7 131.8v30.9M112.2 135.7h5.3M118.9 135.7h1.6M122 135.7h5.5M124.7 123.2v5.3M124.7 130v1.5M124.7 133v5.5M124.7 140v1.5"/>
<path d="M125.7 135.8v35.4M128.9 135.7h1.6M132 135.7h5.2M134.7 128.7h25.6M157.1 128.7l.5 2.5h-1zM157.1 128.7v29.5M177 128.7h19.1M179.7 126.2h1l-.5 2.5zM201.6 135.7h5.8M208.9 135.7h1.5M211.9 135.7h7.9M218.6 131.7h7"/>
<path d="M221.3 135.7h1.5M224.3 135.7h4.6M227.1 131.7h1.5M230.1 131.7h7M276.6 125.7h24.7M279.7 125.7l.5 2.5h-1zM279.7 125.7v20M288.9 135.7h5.3M295.7 135.7h1.5M298.7 135.7h5.5M301.4 123.2v5.3M301.4 130v1.5"/>
<path d="M301.4 133v5.5M301.4 140v1.5M305.7 135.7h1.5M308.7 135.7h5.2M314.4 131.7h12.3M317.6 131.7l.5 2.5h-1zM317.6 131.7v20M328.2 131.7h1.5M331.2 131.7h10.5M336.5 122.2v1.5M336.5 125.2v13M336.5 139.7v1.5"/>
<path d="M343.2 131.7h1.5M346.1 131.7h7.8M358.9 135.7h5.3M365.7 135.7h1.5M368.7 135.7h5.5M371.4 123.2v5.3M371.4 130v1.5M371.4 133v5.5M371.4 140v1.5M375.7 135.7h1.5M376.3 130l.6 .8-2.3 1.1zM378.7 135.7h5.3"/>
<path d="M389.9 122.8h-2.5l-12.8 9.1M16.1 151.7h29.1M18.8 149.2h1l-.5 2.5zM27.9 151.7h5l-2.5 2.5zM28.2 159.4h4.5v5h-4.5zM30.4 154.2v5.2M42.3 153.6l-4.6 8-2.1-3.5h4.1M54.6 140.2l-14.9 21.4h-3.2M54.7 143v5.2M89.7 159.6l2.5-.6v1.1zM89.7 142.7v28.5M89.7 159.6h10"/>
<path d="M97.2 159l2.5 .6-2.5 .5zM124.7 143v5.2M137.2 142.7h23.1M145.9 142.7l.5 2.5h-1zM145.9 142.7v20.6h-3.2M156.6 140.2h1l-.5 2.5zM181.7 159.9h22.4M196.1 159.9l2.5-.6v1zM196.1 148.7v36.3M201.6 159.3l2.5 .6-2.5 .4zM204.1 142.7v20.3M215.1 145.7v29.1"/>
<path d="M221.1 148.7v26.1M223.1 159.9l2.5-.6v1zM223.1 159.9h27M223.1 146.7v16.3M233.6 159.3l2.5 .6-2.5 .4zM234.6 146.7h13.2M236.1 145.2v39.8M244.1 144.2h1l-.5 2.5zM276.6 145.7h24.7M279.2 143.2h1l-.5 2.5zM288.9 148.7v18.2M291.9 151.7v15.2"/>
<path d="M301.4 143v23.9M317.1 149.2h1l-.5 2.5zM336.5 142.7v8.1M336.5 152.4v1.4M336.5 155.4v1.7M371.4 143v23.9M89.7 168l2.5-.4v.9zM89.7 168h36M123.2 167.6l2.5 .4-2.5 .5zM127.1 160.8h15.6v5h-15.6zM132 160.8v5M139.7 160.8v5"/>
<path d="M201.7 171.6h34.4M212.6 171.1l2.5 .5-2.5 .5zM221.1 171.6l2.5-.5v1zM233.6 171.1l2.5 .5-2.5 .5zM276.2 163.7h20.7M286.4 163.2l2.5 .5-2.5 .5zM291.9 163.7l2.5-.5v1zM301.4 163.7l2.5-.5v1zM301.4 163.7h70M368.9 163.2l2.5 .5-2.5 .5zM69.3 199.3l8 4.7-3.5 2v-4.1M77.3 198.2v19.2"/>
<path d="M97.3 198.2v19.2M196.1 181.9l2.5-.5v1zM196.1 181.9h40M207.7 195.9l-4.6 8-2-3.5h4M211 194.2a8.3 8.3 0 0 0 0 9.5M219.4 194.4a8.2 8.2 0 0 1 0 9.5M219.5 195.7l-4.6 8-2-3.5h4M233.6 181.4l2.5 .5-2.5 .5zM43.4 218.4l-3.6 3.6M77.3 201.3l2.5-.4v.9zM77.3 201.3h20M87.3 207.4v7"/>
<path d="M87.3 215.9v1.5M87.3 218.9v8.6M94.8 200.9l2.5 .4-2.5 .5zM96.3 216.4h19.4M112.5 216.4l.5 2.5h-1zM112.5 201.7v26.7M133.3 218.4l-3.5 3.4M139 205v28.4M148.7 214v24.4M192.6 217.3v7.4M198.1 211.2v6.6h8.3M205.8 218.4h-7.2l-6 6.3"/>
<path d="M214.7 218.6h7.7M222.4 218.6v7.6M223.6 216.3l.8 .7-2 1.6zM223.8 208.2v7.1h8.4M232.7 215.8h-8l-2.3 2.8M44.8 226l-5 5M44.8 221.5l-5 5M46.9 228.4l-7.1 7.1M51.4 228.4l-11.6 11.6M52.4 236.4l-10.1 10.1M52.4 231.9l-10.1 10.1M54.8 225.9v7.8"/>
<path d="M54.8 235.2v1.4M54.8 238.2v26.9M60.4 228.4l-3.1 3.1M64.8 228.4l-7.5 7.6M69.4 228.4l-12.1 12.1M73.9 228.4l-15.1 15M78.3 228.4l-15 15M82.8 228.4l-15 15M87.3 228.4l-15 15M87.3 228.9v1.5M87.3 231.9v4.1M87.3 237.4v1.6"/>
<path d="M91.8 228.4l-19 19M96.3 228.4l-20 20M100.8 228.4l-20 20M105.3 228.4l-20 20M109.8 228.4l-20.1 20M112 225.9h1l-.5 2.5zM114.2 228.4l-19.9 20M116.5 239.6l-3.8 3.8M116.5 235.2l-8.3 8.2M116.5 230.7l-12.8 12.7M119.8 225.9v7.8M119.8 235.2v1.4"/>
<path d="M119.8 238.2v26.9M121.8 223.4h19.8M123.2 228.4l-.1 .1M125.8 238.4h26.1M127.7 228.4l-4.6 4.6M129.8 228.4h22.1M134.8 239.3l-1.1 1.1M134.8 234.8l-8.6 8.6M134.8 230.3l-11.7 11.7M134.8 225.8l-11.7 11.7M134.8 221.3l-5 5M138.5 220.9h1l-.5 2.5z"/>
<path d="M139 228.4l.5 2.5h-1zM148.2 235.9h1l-.5 2.5zM148.7 228.4l.5 2.5h-1zM192.6 224.7h7.4M194 222.5l.7 .7-2.1 1.5zM48 245.3l-3.1 3.1M52.4 240.9l-2.5 2.5M87.3 240.5v4M87.3 246v1.5M87.3 249v4M101.8 245.4l-3 3M109.2 243.4l2.1 1.4-.7 .7z"/>
<path d="M109.2 243.4l15.4 15.5h3.2M130.8 250.9l-4.6 8-2-3.5h4M132.3 246.3l-2.1 2.1M132.3 241.8l-5.6 5.6M200.5 258.3v1.7M54.8 261.9l2.5-.5v1zM54.8 261.9h65M117.3 261.4l2.5 .5-2.5 .5zM197.9 260.8h1.5M199.8 260.8h.7M200.5 260.4v.8M200.5 261.6v1.7"/>
<path d="M200.9 260.8h2.9M204.2 260.8h.7M205.3 260.8h2.9M208.6 260.8h.7M209.7 260.8h2.9M213 260.8h.8M214.1 260.8h1.5"/>
</g>
<text font-size="9.6" x="239.6" y="246.7">Worldskills Competition 2009, Calgary</text>
<g font-size="7.2">
<text x="34" y="68.2">C</text>
<text x="141.5" y="68.2">C</text>
<text x="81.1" y="191.3">C-C</text>
</g>
<text font-size="6.9" x="332.9" y="262.5">Project 1 NO</text>
<g font-size="3.4">
<text x="34.2" y="9.6">6</text>
<text x="104.2" y="9.6">5</text>
<text x="174.2" y="9.6">4</text>
<text x="244.2" y="9.6">3</text>
<text x="314.2" y="9.6">2</text>
<text x="384.2" y="9.6">1</text>
<text x="82.3" y="21.7">95</text>
<text x="82.5" y="31.6">90</text>
<text x="7.4" y="38.4">D</text>
<text x="105.8" y="41.1">40</text>
<text x="180" y="41.1">A</text>
<text x="201.1" y="37.4">30</text>
<text x="410.6" y="38.4">D</text>
<text x="247.5" y="46">0.02</text>
<text x="255.2" y="46">A</text>
<text x="327" y="44.8">85</text>
<text x="76.3" y="52.7" transform="rotate(-90 76.3 52.7)">2.5</text>
<text x="98.4" y="48.7">21</text>
<text x="182.7" y="48.4">5</text>
<text x="57.8" y="54.9">0.8</text>
<text x="278.2" y="56.3" transform="rotate(-90 278.2 56.3)">12</text>
<text x="53.2" y="65.4">R5(2X)</text>
<text x="232.4" y="63.9">1X45°</text>
<text x="390.9" y="63.6">M6X1(2X)</text>
<text x="187.1" y="68.6" transform="rotate(-90 187.1 68.6)">20</text>
<text x="97.4" y="73.7">3</text>
<text x="243.1" y="75.5" transform="rotate(-90 243.1 75.5)">31</text>
<text x="156.2" y="81.8" transform="rotate(-90 156.2 81.8)">18.5</text>
<text x="113.8" y="85.6" transform="rotate(-90 113.8 85.6)">17.5</text>
<text x="252.8" y="88.1" transform="rotate(-90 252.8 88.1)">47</text>
<text x="358" y="93.8" transform="rotate(-90 358 93.8)">22</text>
<text x="102.4" y="99.9" transform="rotate(-90 102.4 99.9)">0.5</text>
<text x="177.6" y="97.6" transform="rotate(-90 177.6 97.6)">72</text>
<text x="277.1" y="100.8" transform="rotate(-90 277.1 100.8)">38</text>
<text x="16.6" y="107.9" transform="rotate(-90 16.6 107.9)">95</text>
<text x="25.3" y="102.3" transform="rotate(-90 25.3 102.3)">79</text>
<text x="74.4" y="103.8" transform="rotate(-90 74.4 103.8)">31.5</text>
<text x="109.2" y="104.8">R6</text>
<text x="156.2" y="105.8" transform="rotate(-90 156.2 105.8)">29.5</text>
<text x="7.5" y="112.6">C</text>
<text x="245.5" y="109.3">1.5X45°</text>
<text x="410.7" y="112.6">C</text>
<text x="263.1" y="118.1">M8X1.2(2X)</text>
<text x="398" y="115">R8(4X)</text>
<text x="277" y="133.2" transform="rotate(-90 277 133.2)">(X2)</text>
<text x="243.1" y="138.3" transform="rotate(-90 243.1 138.3)">M30X1.5</text>
<text x="316" y="141.5" transform="rotate(-90 316 141.5)">20</text>
<text x="277" y="144.8" transform="rotate(-90 277 144.8)">20</text>
<text x="34.4" y="157.3">0.8</text>
<text x="92.9" y="158">10</text>
<text x="155.6" y="157.4" transform="rotate(-90 155.6 157.4)">14</text>
<text x="182.4" y="157.1">8</text>
<text x="237.7" y="157.1">13</text>
<text x="29.5" y="163.2">B</text>
<text x="105.9" y="166.5">36</text>
<text x="132.6" y="164.6">0.02</text>
<text x="140.2" y="164.6">B</text>
<text x="276.9" y="162.2">3X45°</text>
<text x="330.4" y="162.2">70</text>
<text x="202.5" y="168.9">6</text>
<text x="222.8" y="168.9">15</text>
<text x="210.9" y="180.3">40</text>
<text x="7.5" y="186.9">B</text>
<text x="410.7" y="186.9">B</text>
<text x="199.8" y="199.6">1.6</text>
<text x="211.6" y="199.4">0.8</text>
<text x="73" y="207.3" transform="rotate(-90 73 207.3)">0.8</text>
<text x="109.9" y="214" transform="rotate(-90 109.9 214)">12</text>
<text x="136.3" y="215.5" transform="rotate(-90 136.3 215.5)">5</text>
<text x="198.5" y="213.2">+0.3</text>
<text x="224.4" y="210.4">+0.3</text>
<text x="224.4" y="214.5">+0.2</text>
<text x="198.5" y="217.3">+0.2</text>
<text x="146" y="226.3" transform="rotate(-90 146 226.3)">10</text>
<text x="188.5" y="232.9">General tolerance `0.1</text>
<text x="188.5" y="239.7">Tolerance generals `0.1</text>
<text x="188.5" y="246.5">Allgemeintoleranzen `0.1</text>
<text x="122.9" y="254.6">0.8</text>
<text x="188.3" y="254.5">Alu</text>
<text x="7.4" y="261.1">A</text>
<text x="81.4" y="260.3">65</text>
<text x="284.6" y="259.2">Drawing</text>
<text x="288.9" y="263.3">Name</text>
<text x="410.7" y="261.1">A</text>
<text x="201" y="267.8">ISO A</text>
<text x="286.3" y="272.8">Trade</text>
<text x="303.8" y="273">07 CNC-Milling</text>
<text x="286.9" y="283.9">Scale</text>
<text x="308.8" y="283.6">1:1</text>
<text x="327.5" y="283.6">Time</text>
<text x="349.4" y="283.4">4h</text>
<text x="365" y="283.5">Number</text>
<text x="34.2" y="289.9">6</text>
<text x="104.2" y="289.9">5</text>
<text x="174.2" y="289.9">4</text>
<text x="244.2" y="289.9">3</text>
<text x="314.2" y="289.9">2</text>
<text x="384.2" y="289.9">1</text>
</g>
<g font-size="3.3">
<text x="242.6" y="46.5">f</text>
<text x="390" y="124.1">n10H7(2X)</text>
<text x="127.6" y="165.1">f</text>
<text x="79.6" y="198.7">n20</text>
</g>
<g font-size="2.7">
<text x="87" y="22.6">+ 0.02</text>
<text x="87" y="19.9">+ 0.05</text>
<text x="86.7" y="29.8">+0.03</text>
<text x="87.2" y="32.6">- 0.00</text>
<text x="205.3" y="35.6">+0.05</text>
<text x="205.9" y="38.4">- 0.00</text>
<text x="185.1" y="46.7">+0.00</text>
<text x="331.7" y="45.8">- 0.05</text>
<text x="331.7" y="43">- 0.02</text>
<text x="185.6" y="49.4">- 0.03</text>
<text x="251.1" y="83.9" transform="rotate(-90 251.1 83.9)">+0.05</text>
<text x="253.9" y="83.4" transform="rotate(-90 253.9 83.4)">- 0.00</text>
<text x="175.8" y="92.8" transform="rotate(-90 175.8 92.8)">+ 0.05</text>
<text x="178.5" y="92.8" transform="rotate(-90 178.5 92.8)">+ 0.02</text>
<text x="275.2" y="96" transform="rotate(-90 275.2 96)">+ 0.04</text>
<text x="277.9" y="96" transform="rotate(-90 277.9 96)">+ 0.01</text>
<text x="14.8" y="103.2" transform="rotate(-90 14.8 103.2)">- 0.02</text>
<text x="17.6" y="103.2" transform="rotate(-90 17.6 103.2)">- 0.05</text>
<text x="275.2" y="140.5" transform="rotate(-90 275.2 140.5)">+0.05</text>
<text x="278" y="140.1" transform="rotate(-90 278 140.1)">- 0.00</text>
<text x="184.9" y="155.4">+0.00</text>
<text x="242" y="155.4">+2.00</text>
<text x="185.3" y="158.2">- 0.05</text>
<text x="242.5" y="158.2">- 0.00</text>
<text x="204.8" y="167.1">+0.00</text>
<text x="227.1" y="167.1">+0.05</text>
<text x="205.3" y="169.9">- 0.03</text>
<text x="227.6" y="169.9">- 0.00</text>
<text x="87.2" y="196.9">+ 0.05</text>
<text x="87.2" y="199.6">+ 0.02</text>
<text x="108.1" y="209.8" transform="rotate(-90 108.1 209.8)">+0.05</text>
<text x="110.9" y="209.3" transform="rotate(-90 110.9 209.3)">- 0.00</text>
<text x="134.6" y="212.6" transform="rotate(-90 134.6 212.6)">- 0.01</text>
<text x="137.4" y="212.6" transform="rotate(-90 137.4 212.6)">- 0.03</text>
<text x="147.1" y="221.6" transform="rotate(-90 147.1 221.6)">- 0.00</text>
<text x="144.3" y="222" transform="rotate(-90 144.3 222)">+2.00</text>
</g>
<g font-size="2.6">
<text x="277.9" y="52" transform="rotate(-90 277.9 52)">`0.02</text>
<text x="357.7" y="89.5" transform="rotate(-90 357.7 89.5)">`0.05</text>
<text x="25" y="98" transform="rotate(-90 25 98)">`0.05</text>
<text x="155.4" y="153.2" transform="rotate(-90 155.4 153.2)">`0.02</text>
<text x="334.7" y="161.9">`0.05</text>
<text x="215.1" y="180.1">`0.02</text>
<text x="85.6" y="260.1">`0.05</text>
</g>
</svg>
